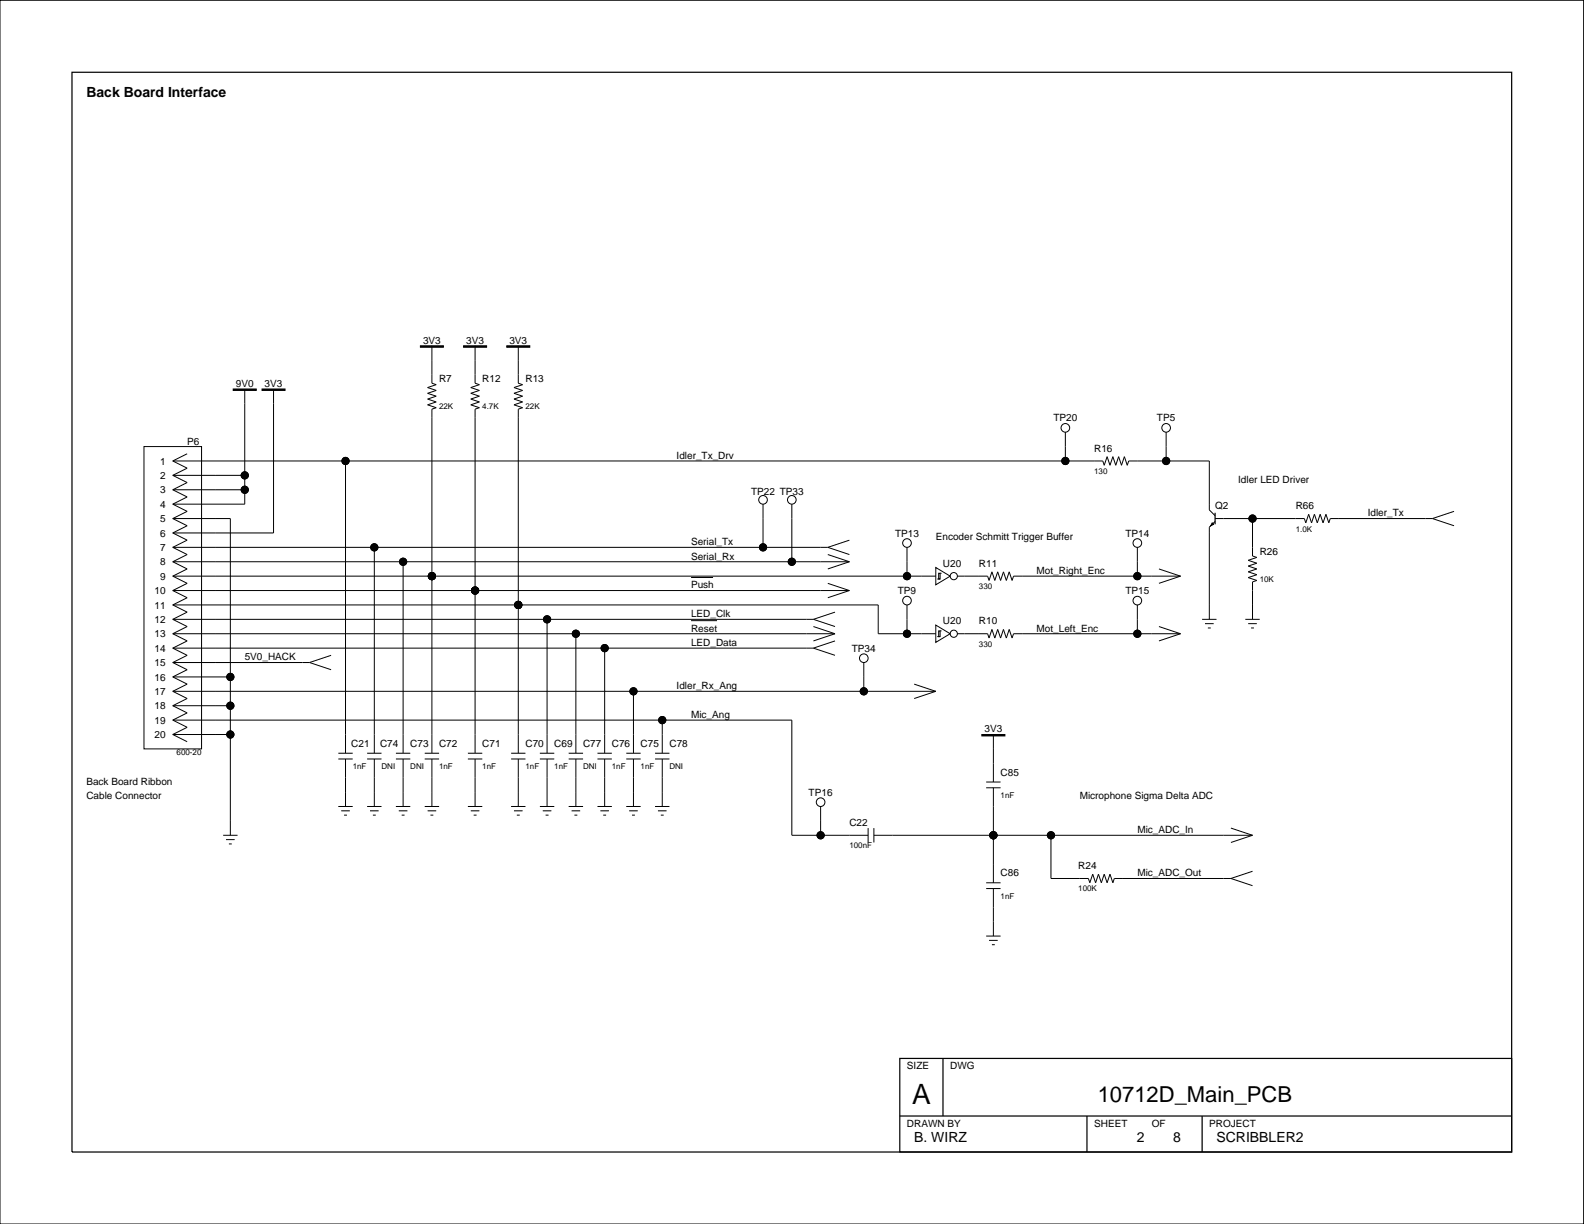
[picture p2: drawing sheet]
<svg xmlns="http://www.w3.org/2000/svg" width="279mm" height="216mm" viewBox="0 0 279 216" stroke-linecap="round" stroke-linejoin="round" font-family="sans-serif">
<g fill="none" stroke="#000" stroke-width=".18">
<path d="M0 0h279.3v215.9h-279.3zM25.4 78.8h10.2v53.3h-10.2zM43.2 68.6v20.3h-12.7M48.2 68.6v25.4h-17.7M76.2 61v6.6l.7 .3-1.5 .5 1.5 .5-1.5 .5 1.5 .5-1.5 .5 1.5 .5-1.5 .5 1.5 .5-.7 .3v60.7M83.8 61v6.6l.8 .3-1.6 .5 1.6 .5-1.6 .5 1.6 .5-1.6 .5 1.6 .5-1.6 .5 1.6 .5-.8 .3v60.7M91.4 61v6.6l.8 .3-1.5 .5 1.5 .5-1.5 .5 1.5 .5-1.5 .5 1.5 .5-1.5 .5 1.5 .5-.8 .3v60.7M187.9 76.2v5.1M205.7 76.2v5.1M30.5 81.3h164l.3 .8 .5-1.6 .5 1.6 .5-1.6 .5 1.6 .5-1.6 .5 1.6 .5-1.6 .5 1.6 .3-.8h14.2v8.6l1 1.1M30.5 86.4h12.7M30.5 91.5h10.1v55.8"/>
<path d="M30.5 96.5h115.5M30.5 83.8h12.7M30.5 99.1h119.3M30.5 99.1l2.5 1.3-2.5 1.2M30.5 96.5l2.5 1.3-2.5 1.3M30.5 94l2.5 1.3-2.5 1.2M30.5 91.5l2.5 1.2-2.5 1.3M30.5 88.9l2.5 1.3-2.5 1.3M30.5 86.4l2.5 1.3-2.5 1.2M30.5 83.8l2.5 1.3-2.5 1.3M30.5 81.3l2.5 1.3-2.5 1.2M33 80l-2.5 1.3"/>
<path d="M60.9 81.3v51.6M66 96.5v36.4M71.1 99.1v33.8M134.6 88.9v7.6M139.7 88.9v10.2M146 97.8l3.8 1.3M146 96.5l3.8 1.3M149.8 99.1l-3.8 1.3M149.8 95.3l-3.8 1.2M160 96.5v5.1M200.6 96.5v5.1M214.3 91.5h15.8l.2 .7 .5-1.5 .5 1.5 .5-1.5 .6 1.5 .5-1.5 .5 1.5 .5-1.5 .5 1.5 .2-.7h18.1"/>
<path d="M214.3 92l-1 1v16.2M220.9 91.5v6.6l.8 .2-1.5 .5 1.5 .5-1.5 .5 1.5 .6-1.5 .5 1.5 .5-1.5 .5 1.5 .5-.8 .2v6.6M252.7 91.5l3.8 1.2M256.5 90.2l-3.8 1.3M30.5 101.6h134.6M30.5 106.7h124.4v5.1h10.2M30.5 111.8h116.8M30.5 116.9h24.1M30.5 104.2h119.3M30.5 109.2h113M30.5 114.3h113M30.5 119.4h10.1"/>
<path d="M30.5 119.4l2.5 1.3-2.5 1.2M30.5 116.9l2.5 1.2-2.5 1.3M30.5 114.3l2.5 1.3-2.5 1.3M30.5 111.8l2.5 1.3-2.5 1.2M30.5 109.2l2.5 1.3-2.5 1.3M30.5 106.7l2.5 1.3-2.5 1.2M30.5 104.2l2.5 1.2-2.5 1.3M30.5 101.6l2.5 1.3-2.5 1.3M54.6 116.9l3.8 1.2M58.4 115.6l-3.8 1.3M76.2 101.6h.1M83.8 104.2h.1"/>
<path d="M91.4 106.7h.1M96.5 109.2v23.7M101.6 111.8v21.1M106.7 114.3v18.6M121.9 109.5h4.6M121.9 101.9h3.9M143.5 110.5l3.8 1.3M143.5 109.2l3.8 1.3M143.5 114.3l3.8 1.3M146 102.9l3.8 1.3M147.3 111.8l-3.8 1.3M147.3 108l-3.8 1.2"/>
<path d="M147.3 113.1l-3.8 1.2M149.8 104.2l-3.8 1.2M152.4 116.9v5M160 106.7v5.1M165.1 110.3l2.5 1.5-2.5 1.5zM165.1 100.1l2.5 1.5-2.5 1.5zM165.3 112.3h.5M165.3 102.1h.5M165.6 111.3h.2v1h-.2zM165.6 101.1h.2v1h-.2zM165.8 111.3h.3M165.8 101.1h.3"/>
<path d="M168.9 101.6h5.3l.3 .8 .5-1.5 .5 1.5 .5-1.5 .5 1.5 .5-1.5 .5 1.5 .5-1.5 .5 1.5 .3-.8h29.4M168.9 111.8h5.3l.3 .7 .5-1.5 .5 1.5 .5-1.5 .5 1.5 .5-1.5 .5 1.5 .5-1.5 .5 1.5 .3-.7h29.4M200.6 106.7v5.1M204.4 100.4l3.8 1.2M204.4 110.5l3.8 1.3M208.2 101.6l-3.8 1.3M208.2 111.8l-3.8 1.3M212 109.2h2.6M212.5 110h1.6M213.1 110.8h.5M219.7 109.2h2.5M220.2 110h1.5"/>
<path d="M220.7 110.8h.5M30.5 127h109.2v20.3h13.4M30.5 121.9h134.6M30.5 129.6h10.1M30.5 124.5h10.1M30.5 127l2.5 1.3-2.5 1.3M30.5 129.6l2.5 1.2M30.5 124.5l2.5 1.3-2.5 1.2M30.5 121.9l2.5 1.3-2.5 1.3M59.7 133.9h2.5M59.7 132.9h2.5M60.9 133.9v8.4"/>
<path d="M64.8 133.9h2.5M64.8 132.9h2.5M66 133.9v8.4M69.8 133.9h2.6M69.8 132.9h2.6M71.1 133.9v8.4M74.9 133.9h2.6M74.9 132.9h2.6M76.2 133.9v8.4M82.5 133.9h2.6M82.5 132.9h2.6M83.8 133.9v8.4"/>
<path d="M90.1 133.9h2.6M90.1 132.9h2.6M91.4 133.9v8.4M95.2 133.9h2.6M95.2 132.9h2.6M96.5 133.9v8.4M100.3 133.9h2.5M100.3 132.9h2.5M101.6 133.9v8.4M105.4 133.9h2.5M105.4 132.9h2.5M106.7 133.9v8.4"/>
<path d="M110.5 133.9h2.5M110.5 132.9h2.5M111.7 121.9v11M111.7 133.9v8.4M115.5 133.9h2.6M115.5 132.9h2.6M116.8 127v5.9M116.8 133.9v8.4M161.3 120.7l3.8 1.2M165.1 121.9l-3.8 1.3M174 139h2.5M174 137.9h2.5"/>
<path d="M175.2 129.6v8.3M175.2 139v16.7M39.4 147.3h2.5M39.9 148.1h1.5M40.4 148.9h.5M59.7 142.3h2.5M60.2 143h1.5M60.7 143.8h.5M64.8 142.3h2.5M65.3 143h1.5M65.8 143.8h.5M69.8 142.3h2.6"/>
<path d="M70.3 143h1.6M70.8 143.8h.6M74.9 142.3h2.6M75.4 143h1.5M75.9 143.8h.5M82.5 142.3h2.6M83 143h1.6M83.5 143.8h.6M90.1 142.3h2.6M90.7 143h1.5M91.2 143.8h.5M95.2 142.3h2.6"/>
<path d="M95.7 143h1.6M96.2 143.8h.6M100.3 142.3h2.5M100.8 143h1.5M101.3 143.8h.5M105.4 142.3h2.5M105.9 143h1.5M106.4 143.8h.5M110.5 142.3h2.5M111 143h1.5M111.5 143.8h.5M115.5 142.3h2.6"/>
<path d="M116.1 143h1.5M116.6 143.8h.5M144.7 142.3v5M153.1 146.1v2.5M154.1 147.3h66.8M154.1 146.1v2.5M174 156.7h2.5M174 155.7h2.5M175.2 147.3h.1M175.2 156.7v8.4M185.4 147.3h.1M185.4 147.3v7.7h6.6l.2 .7 .5-1.5 .5 1.5 .6-1.5 .5 1.5 .5-1.5 .5 1.5 .5-1.5 .5 1.5 .3-.7h20.5"/>
<path d="M217.1 146.1l3.8 1.2M217.1 155l3.8 1.2M220.9 147.3l-3.8 1.3M220.9 153.7l-3.8 1.3M174 165.1h2.5M174.5 165.9h1.5M175 166.6h.5"/>
<circle cx="187.9" cy="75.5" r=".76"/>
<circle cx="205.7" cy="75.5" r=".76"/>
<circle cx="43.2" cy="86.4" r=".63"/>
<circle cx="43.2" cy="83.9" r=".63"/>
<circle cx="60.9" cy="81.3" r=".63"/>
<circle cx="66" cy="96.5" r=".63"/>
<circle cx="71.1" cy="99.1" r=".63"/>
<circle cx="134.6" cy="96.5" r=".63"/>
<circle cx="134.6" cy="88.2" r=".76"/>
<circle cx="139.7" cy="99.1" r=".63"/>
<circle cx="139.7" cy="88.2" r=".76"/>
<circle cx="160" cy="95.8" r=".76"/>
<circle cx="187.9" cy="81.3" r=".63"/>
<circle cx="200.6" cy="95.8" r=".76"/>
<circle cx="205.7" cy="81.3" r=".63"/>
<circle cx="220.9" cy="91.5" r=".63"/>
<circle cx="40.6" cy="119.4" r=".63"/>
<circle cx="76.2" cy="101.6" r=".63"/>
<circle cx="83.8" cy="104.2" r=".63"/>
<circle cx="91.4" cy="106.7" r=".63"/>
<circle cx="96.5" cy="109.2" r=".63"/>
<circle cx="101.6" cy="111.8" r=".63"/>
<circle cx="106.7" cy="114.3" r=".63"/>
<circle cx="152.4" cy="116.1" r=".76"/>
<circle cx="160" cy="105.9" r=".76"/>
<circle cx="160" cy="101.6" r=".63"/>
<circle cx="160" cy="111.8" r=".63"/>
<circle cx="168.2" cy="101.6" r=".63"/>
<circle cx="168.2" cy="111.8" r=".63"/>
<circle cx="200.6" cy="101.6" r=".63"/>
<circle cx="200.6" cy="111.8" r=".63"/>
<circle cx="200.6" cy="105.9" r=".76"/>
<circle cx="40.6" cy="124.5" r=".63"/>
<circle cx="40.6" cy="129.6" r=".63"/>
<circle cx="111.7" cy="121.9" r=".63"/>
<circle cx="116.8" cy="127" r=".63"/>
<circle cx="152.4" cy="121.9" r=".63"/>
<circle cx="144.7" cy="147.3" r=".63"/>
<circle cx="144.7" cy="141.5" r=".76"/>
<circle cx="175.2" cy="147.3" r=".63"/>
<circle cx="185.4" cy="147.3" r=".63"/>
</g>
<path d="M12.7 12.7h253.9v190.5h-253.9zM214.3 90.5v2M158.7 186.7h107.9v16.5h-107.9zM158.7 196.9h107.9M166.3 186.7v10.2M191.7 196.9v6.3M212 196.9v6.3" fill="none" stroke="#000" stroke-width=".22"/>
<g fill="#000" stroke="#000" stroke-width=".18">
<path d="M41.1 68.6h4.1v.3h-4.1z" fill-rule="evenodd"/>
<path d="M46.2 68.6h4.1v.3h-4.1z" fill-rule="evenodd"/>
<path d="M74.2 61h4v.2h-4z" fill-rule="evenodd"/>
<path d="M81.8 61h4v.2h-4z" fill-rule="evenodd"/>
<path d="M89.4 61h4.1v.2h-4.1z" fill-rule="evenodd"/>
<path d="M213.8 92.2l.3 .3-.5 .2z" fill-rule="evenodd"/>
<path d="M173.2 129.6h4.1v.2h-4.1z" fill-rule="evenodd"/>
<circle cx="43.2" cy="86.4" r=".63"/>
<circle cx="43.2" cy="83.9" r=".63"/>
<circle cx="60.9" cy="81.3" r=".63"/>
<circle cx="66" cy="96.5" r=".63"/>
<circle cx="71.1" cy="99.1" r=".63"/>
<circle cx="134.6" cy="96.5" r=".63"/>
<circle cx="139.7" cy="99.1" r=".63"/>
<circle cx="187.9" cy="81.3" r=".63"/>
<circle cx="205.7" cy="81.3" r=".63"/>
<circle cx="220.9" cy="91.5" r=".63"/>
<circle cx="40.6" cy="119.4" r=".63"/>
<circle cx="76.2" cy="101.6" r=".63"/>
<circle cx="83.8" cy="104.2" r=".63"/>
<circle cx="91.4" cy="106.7" r=".63"/>
<circle cx="96.5" cy="109.2" r=".63"/>
<circle cx="101.6" cy="111.8" r=".63"/>
<circle cx="106.7" cy="114.3" r=".63"/>
<circle cx="160" cy="101.6" r=".63"/>
<circle cx="160" cy="111.8" r=".63"/>
<circle cx="200.6" cy="101.6" r=".63"/>
<circle cx="200.6" cy="111.8" r=".63"/>
<circle cx="40.6" cy="124.5" r=".63"/>
<circle cx="40.6" cy="129.6" r=".63"/>
<circle cx="111.7" cy="121.9" r=".63"/>
<circle cx="116.8" cy="127" r=".63"/>
<circle cx="152.4" cy="121.9" r=".63"/>
<circle cx="144.7" cy="147.3" r=".63"/>
<circle cx="175.2" cy="147.3" r=".63"/>
<circle cx="185.4" cy="147.3" r=".63"/>
</g>
<text font-size="4.9" x="160.9" y="194.8">A</text>
<text font-size="3.9" x="193.6" y="194.4">10712D_Main_PCB</text>
<g font-size="2.5">
<text x="15.2" y="17.1">Back Board Interface</text>
<text x="161.3" y="201.4">B. WIRZ</text>
<text x="200.5" y="201.4">2</text>
<text x="207" y="201.4">8</text>
<text x="214.6" y="201.4">SCRIBBLER2</text>
</g>
<g font-size="1.8">
<text x="74.6" y="60.6">3V3</text>
<text x="82.2" y="60.6">3V3</text>
<text x="89.9" y="60.6">3V3</text>
<text x="41.6" y="68.2">9V0</text>
<text x="46.7" y="68.2">3V3</text>
<text x="77.5" y="67.3">R7</text>
<text x="85.1" y="67.3">R12</text>
<text x="92.7" y="67.3">R13</text>
<text x="185.8" y="74.3">TP20</text>
<text x="204.1" y="74.3">TP5</text>
<text x="28.2" y="81.9">1</text>
<text x="33" y="78.4">P6</text>
<text x="119.4" y="80.9">Idler_Tx_Drv</text>
<text x="193" y="79.7">R16</text>
<text x="28.2" y="87">3</text>
<text x="28.2" y="84.5">2</text>
<text x="28.2" y="89.6">4</text>
<text x="132.5" y="87.3">TP22 TP33</text>
<text x="214.3" y="89.8">Q2</text>
<text x="218.4" y="85.1">Idler LED Driver</text>
<text x="228.5" y="89.8">R66</text>
<text x="28.2" y="92.1">5</text>
<text x="28.2" y="94.6">6</text>
<text x="157.9" y="94.6">TP13</text>
<text x="165.1" y="95.3">Encoder Schmitt Trigger Buffer</text>
<text x="198.5" y="94.6">TP14</text>
<text x="241.2" y="91.1">Idler_Tx</text>
<text x="28.2" y="97.2">7</text>
<text x="28.2" y="99.7">8</text>
<text x="121.9" y="96.2">Serial_Tx</text>
<text x="121.9" y="98.7">Serial_Rx</text>
<text x="166.3" y="100">U20</text>
<text x="172.7" y="100">R11</text>
<text x="182.8" y="101.3">Mot_Right_Enc</text>
<text x="222.2" y="97.8">R26</text>
<text x="27.2" y="107.3">11</text>
<text x="27.2" y="104.8">10</text>
<text x="28.2" y="102.3">9</text>
<text x="121.9" y="103.8">Push</text>
<text x="158.4" y="104.8">TP9</text>
<text x="198.5" y="104.8">TP15</text>
<text x="27.2" y="112.4">13</text>
<text x="27.2" y="109.9">12</text>
<text x="121.9" y="108.9">LED_Clk</text>
<text x="121.9" y="111.4">Reset</text>
<text x="121.9" y="114">LED_Data</text>
<text x="166.3" y="110.1">U20</text>
<text x="172.7" y="110.1">R10</text>
<text x="182.8" y="111.4">Mot_Left_Enc</text>
<text x="27.2" y="117.5">15</text>
<text x="27.2" y="115">14</text>
<text x="43.2" y="116.5">5V0_HACK</text>
<text x="150.3" y="115">TP34</text>
<text x="27.2" y="122.6">17</text>
<text x="27.2" y="120">16</text>
<text x="27.2" y="125.1">18</text>
<text x="119.4" y="121.6">Idler_Rx_Ang</text>
<text x="27.2" y="127.7">19</text>
<text x="27.2" y="130.2">20</text>
<text x="62" y="131.7">C21</text>
<text x="67" y="131.7">C74</text>
<text x="72.4" y="131.7">C73</text>
<text x="77.5" y="131.7">C72</text>
<text x="85.1" y="131.7">C71</text>
<text x="92.7" y="131.7">C70</text>
<text x="97.8" y="131.7">C69</text>
<text x="102.8" y="131.7">C77</text>
<text x="107.9" y="131.7">C76</text>
<text x="113" y="131.7">C75</text>
<text x="118.1" y="131.7">C78</text>
<text x="121.9" y="126.7">Mic_Ang</text>
<text x="173.7" y="129.2">3V3</text>
<text x="176.5" y="136.8">C85</text>
<text x="15.2" y="138.4">Back Board Ribbon</text>
<text x="15.2" y="141">Cable Connector</text>
<text x="142.6" y="140.4">TP16</text>
<text x="190.5" y="141">Microphone Sigma Delta ADC</text>
<text x="149.8" y="145.7">C22</text>
<text x="200.6" y="147">Mic_ADC_In</text>
<text x="176.5" y="154.6">C86</text>
<text x="190.2" y="153.3">R24</text>
<text x="200.6" y="154.6">Mic_ADC_Out</text>
<text x="160" y="188.6">SIZE</text>
<text x="167.6" y="188.6">DWG</text>
<text x="160" y="198.8">DRAWN BY</text>
<text x="193" y="198.8">SHEET</text>
<text x="203.2" y="198.8">OF</text>
<text x="213.3" y="198.8">PROJECT</text>
</g>
<g font-size="1.4">
<text x="77.5" y="72.2">22K</text>
<text x="85.1" y="72.2">4.7K</text>
<text x="92.7" y="72.2">22K</text>
<text x="193" y="83.6">130</text>
<text x="228.5" y="93.8">1.0K</text>
<text x="172.7" y="103.9">330</text>
<text x="222.2" y="102.6">10K</text>
<text x="172.7" y="114.1">330</text>
<text x="31.2" y="133.1">600-20</text>
<text x="62.2" y="135.7">1nF</text>
<text x="67.3" y="135.7">DNI</text>
<text x="72.4" y="135.7">DNI</text>
<text x="77.5" y="135.7">1nF</text>
<text x="85.1" y="135.7">1nF</text>
<text x="92.7" y="135.7">1nF</text>
<text x="97.8" y="135.7">1nF</text>
<text x="102.8" y="135.7">DNI</text>
<text x="107.9" y="135.7">1nF</text>
<text x="113" y="135.7">1nF</text>
<text x="118.1" y="135.7">DNI</text>
<text x="176.5" y="140.7">1nF</text>
<text x="149.8" y="149.6">100nF</text>
<text x="176.5" y="158.5">1nF</text>
<text x="190.2" y="157.2">100K</text>
</g>
</svg>
